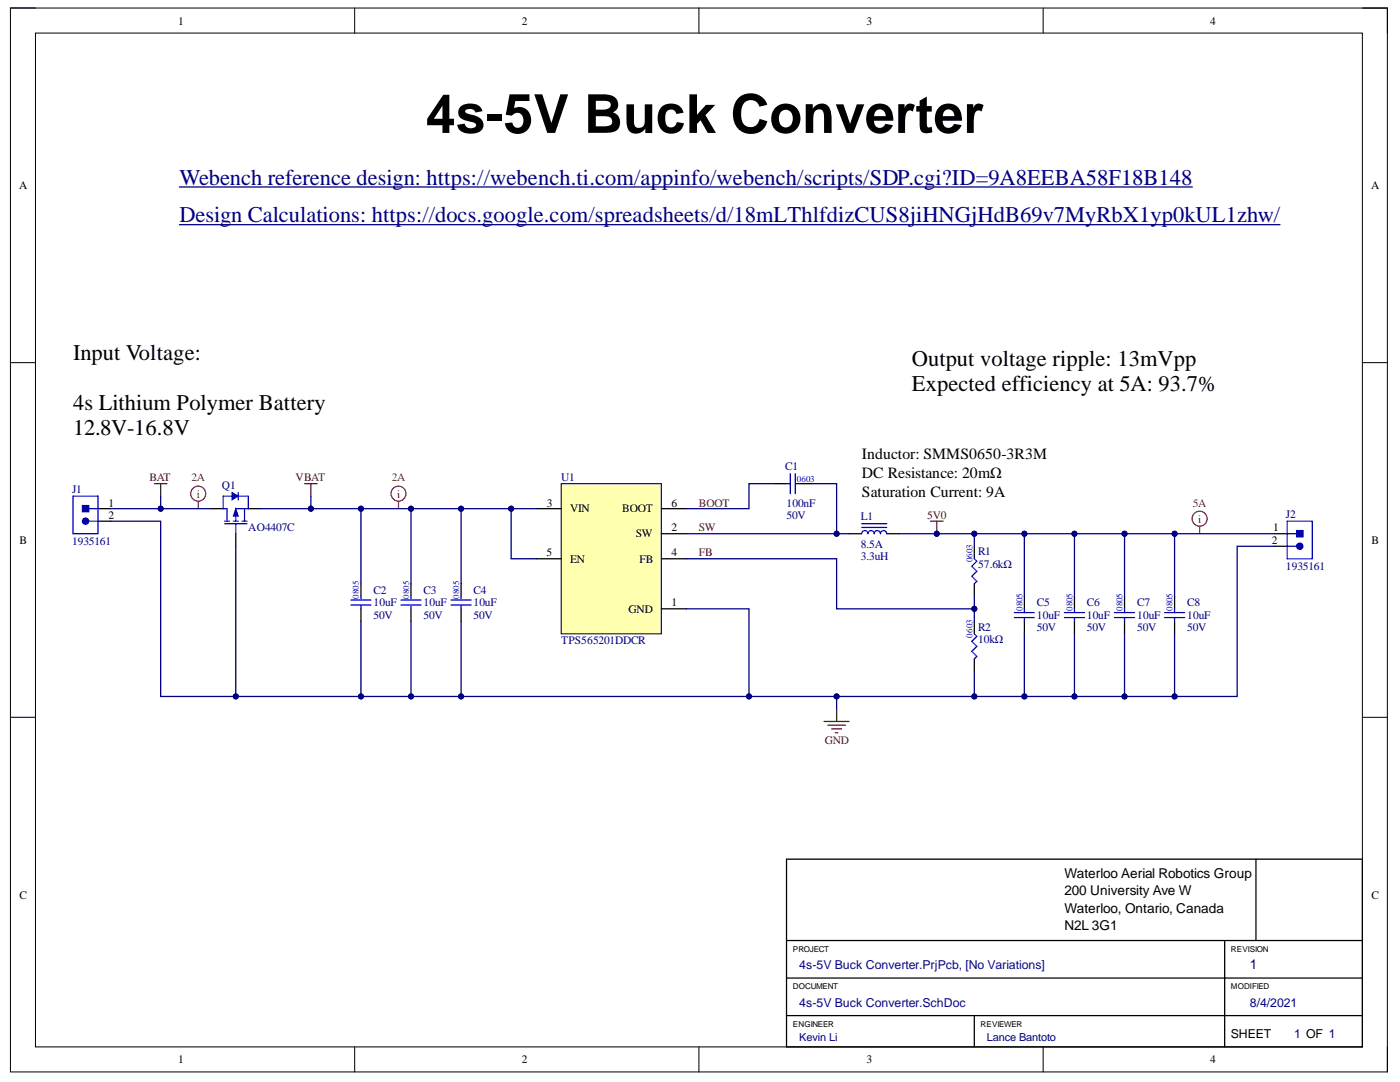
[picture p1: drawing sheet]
<svg xmlns="http://www.w3.org/2000/svg" width="279mm" height="216mm" viewBox="0 0 279 216" stroke-linecap="round" stroke-linejoin="round" font-family="sans-serif">
<path d="M2.1 1.6h274.8v212.3h-274.8z" fill="none" stroke="#000" stroke-width=".2"/>
<path d="M7.1 6.6h264.8v202.3h-264.8z" fill-rule="evenodd" fill="#fff"/>
<g fill="none" stroke="#000" stroke-width=".2">
<path d="M2.1 1.6h5M7.1 6.6h264.8v202.3h-264.8zM70.8 1.6v5M139.5 1.6v5M208.2 1.6v5M271.9 1.6h5v5M2.1 72.4h5M271.9 72.4h5M2.1 143.1h5M271.9 143.1h5M70.8 208.9v5M139.5 208.9v5"/>
<path d="M208.2 208.9v5M276.9 208.9v5"/>
</g>
<path d="M19.6 101.5h2.5M19.6 104h2.5M157 171.4h114.9v37.5h-114.9zM250.7 171.4v16.3M157 195.2h114.9M157 187.7h114.9M244.4 187.7v21.2M157 202.7h114.9M194.4 202.7v6.2" fill="none" stroke="#000" stroke-width=".25"/>
<path d="M17.8 104h1.8" fill="none" stroke="#00f" stroke-width=".25"/>
<circle cx="17.1" cy="104" r=".63" fill="#00f"/>
<g fill="none" stroke="#00f" stroke-width=".25">
<path d="M17.8 101.5h1.8"/>
<circle cx="17.1" cy="104" r=".63"/>
</g>
<path d="M16.4 100.9h1.3v1.2h-1.3z" fill-rule="evenodd" fill="#00f"/>
<path d="M14.6 99h5v7.5h-5zM16.4 100.9h1.3v1.2h-1.3zM256.9 109h1.8" fill="none" stroke="#00f" stroke-width=".25"/>
<path d="M254.4 106.5h2.5M254.4 109h2.5" fill="none" stroke="#000" stroke-width=".25"/>
<circle cx="259.4" cy="109" r=".63" fill="#00f"/>
<g fill="none" stroke="#00f" stroke-width=".25">
<path d="M256.9 106.5h1.8"/>
<circle cx="259.4" cy="109" r=".63"/>
</g>
<path d="M258.8 105.9h1.2v1.2h-1.2z" fill-rule="evenodd" fill="#00f"/>
<path d="M44.8 104.5h4.5M44.8 104h1M45.3 101.5v2.5M46.6 104h1M47.1 104.5v2M48.3 104h1M48.8 101.5v2.5M49.5 101.5h-2.4v2.5M256.9 104h5v7.5h-5zM258.8 105.9h1.2v1.2h-1.2z" fill="none" stroke="#00f" stroke-width=".25"/>
<path d="M42.1 101.5h2.5M47.1 106.5v2.5M49.5 101.5h2.5" fill="none" stroke="#000" stroke-width=".25"/>
<path d="M47.1 101.5l.5 1.5h-1z" fill="#00f"/>
<path d="M47.1 101.5l.5 1.5h-1z" fill="none" stroke="#00f" stroke-width=".2"/>
<path d="M46.6 99h-2v2.5h.7M47.7 99h1.8v2.5" fill="none" stroke="#00f" stroke-width=".25"/>
<path d="M46.3 98.3l1.3 .7-1.3 .8z" fill="#00f"/>
<path d="M46.3 98.3l1.3 .7-1.3 .8z" fill="none" stroke="#00f" stroke-width=".2"/>
<path d="M47.6 98.3v1.5" fill="none" stroke="#00f" stroke-width=".25"/>
<path d="M112 96.5h20v30h-20z" fill-rule="evenodd" fill="#ffffb0"/>
<path d="M112 96.5h20v30h-20z" fill="none" stroke="#000" stroke-width=".2"/>
<g fill="none" stroke="#000" stroke-width=".25">
<path d="M154.5 96.5h2.5M159.5 96.5h2.5M72 116.5v2.5M82 116.5v2.5M92 116.5v2.5M107 101.5h5M107 111.5h5M132 101.5h5M132 111.5h5M132 106.5h5M169.5 106.5h2.5M177 106.5h2.5"/>
<path d="M194.4 109v2.5M194.4 116.5v2.5M204.4 119v2.5M214.4 119v2.5M224.4 119v2.5M234.4 119v2.5M72 121.5v2.5M82 121.5v2.5M92 121.5v2.5M132 121.5h5M194.4 124v2.5M194.4 131.5v2.5"/>
<path d="M204.4 124v2.5M214.4 124v2.5M224.4 124v2.5M234.4 124v2.5"/>
</g>
<g fill="none" stroke="#00f" stroke-width=".25">
<path d="M157 96.5h.7M157.7 94.5v4M158.7 96.5h.8M158.7 94.5v4M70 119.7h4M72 119v.7M80 119.7h4M82 119v.7M90 119.7h4M92 119v.7M172 106.5a.62 .62 0 0 1 .6-.6 .62 .62 0 0 1 .6 .6 .62 .62 0 0 1 .6-.6 .62 .62 0 0 1 .7 .6 .63 .63 0 0 1 .6-.6 .63 .63 0 0 1 .6 .6 .62 .62 0 0 1 .6-.6 .62 .62 0 0 1 .7 .6M172 105.2h5"/>
<path d="M172 104.5h5M194.4 111.5l.5 .5-1 1 1 1-1 1 1 1-.5 .5M70 120.7h4M72 120.7v.8M80 120.7h4M82 120.7v.8M90 120.7h4M92 120.7v.8M194.4 126.5l.5 .5-1 1 1 1-1 1 1 1-.5 .5M202.4 123.2h4M202.4 122.2h4M204.4 121.5v.7"/>
<path d="M204.4 123.2v.8M212.4 123.2h4M212.4 122.2h4M214.4 121.5v.7M214.4 123.2v.8M222.4 123.2h4M222.4 122.2h4M224.4 121.5v.7M224.4 123.2v.8M232.4 123.2h4M232.4 122.2h4M234.4 121.5v.7"/>
<path d="M234.4 123.2v.8"/>
</g>
<path d="M30.8 96.5h2.5M32.1 96.5v2.5M60.8 96.5h2.5M62 96.5v2.5M164.5 144h5M165.2 144.7h3.5M166 145.5h2M166.7 146.2h.5M167 141.5v2.5" fill="none" stroke="#800000" stroke-width=".25"/>
<path d="M182 69h73.7v10h-73.7z" fill-rule="evenodd" fill="#fff"/>
<path d="M182 69h73.7v10h-73.7z" fill="none" stroke="#fff" stroke-width=".2"/>
<path d="M35.8 37.3h202.2" fill="none" stroke="#000080" stroke-width=".25"/>
<g fill="none" stroke="#f00" stroke-width=".25">
<path d="M39.6 100v1.5M79.5 100v1.5M239.4 105v1.5"/>
<circle cx="39.6" cy="98.5" r="1.5"/>
<circle cx="79.5" cy="98.5" r="1.5"/>
<circle cx="239.4" cy="103.5" r="1.5"/>
</g>
<path d="M185.7 104h2.5M186.9 104v2.5" fill="none" stroke="#800000" stroke-width=".25"/>
<circle cx="187" cy="106.5" r=".5" fill="#000080"/>
<circle cx="187" cy="106.5" r=".5" fill="none" stroke="#000080" stroke-width=".2"/>
<path d="M35.8 44.8h219.6M162 96.5h5v10" fill="none" stroke="#000080" stroke-width=".25"/>
<circle cx="167" cy="106.5" r=".5" fill="#000080"/>
<circle cx="167" cy="106.5" r=".5" fill="none" stroke="#000080" stroke-width=".2"/>
<path d="M32.1 99v2.5" fill="none" stroke="#000080" stroke-width=".25"/>
<circle cx="32.1" cy="101.5" r=".5" fill="#000080"/>
<circle cx="32.1" cy="101.5" r=".5" fill="none" stroke="#000080" stroke-width=".2"/>
<path d="M102 101.5v10h5" fill="none" stroke="#000080" stroke-width=".25"/>
<circle cx="102" cy="101.5" r=".5" fill="#000080"/>
<circle cx="102" cy="101.5" r=".5" fill="none" stroke="#000080" stroke-width=".2"/>
<path d="M62 99v2.5" fill="none" stroke="#000080" stroke-width=".25"/>
<circle cx="62" cy="101.5" r=".5" fill="#000080"/>
<circle cx="62" cy="101.5" r=".5" fill="none" stroke="#000080" stroke-width=".2"/>
<path d="M92 101.5v15" fill="none" stroke="#000080" stroke-width=".25"/>
<circle cx="92" cy="101.5" r=".5" fill="#000080"/>
<circle cx="92" cy="101.5" r=".5" fill="none" stroke="#000080" stroke-width=".2"/>
<path d="M82 101.5v15" fill="none" stroke="#000080" stroke-width=".25"/>
<circle cx="82" cy="101.5" r=".5" fill="#000080"/>
<circle cx="82" cy="101.5" r=".5" fill="none" stroke="#000080" stroke-width=".2"/>
<path d="M72 101.5v15" fill="none" stroke="#000080" stroke-width=".25"/>
<circle cx="72" cy="101.5" r=".5" fill="#000080"/>
<circle cx="72" cy="101.5" r=".5" fill="none" stroke="#000080" stroke-width=".2"/>
<path d="M194.4 106.5v2.5" fill="none" stroke="#000080" stroke-width=".25"/>
<circle cx="194.4" cy="106.5" r=".5" fill="#000080"/>
<circle cx="194.4" cy="106.5" r=".5" fill="none" stroke="#000080" stroke-width=".2"/>
<path d="M204.4 106.5v12.5" fill="none" stroke="#000080" stroke-width=".25"/>
<circle cx="204.4" cy="106.5" r=".5" fill="#000080"/>
<circle cx="204.4" cy="106.5" r=".5" fill="none" stroke="#000080" stroke-width=".2"/>
<path d="M214.4 106.5v12.5" fill="none" stroke="#000080" stroke-width=".25"/>
<circle cx="214.4" cy="106.5" r=".5" fill="#000080"/>
<circle cx="214.4" cy="106.5" r=".5" fill="none" stroke="#000080" stroke-width=".2"/>
<path d="M224.4 106.5v12.5" fill="none" stroke="#000080" stroke-width=".25"/>
<circle cx="224.4" cy="106.5" r=".5" fill="#000080"/>
<circle cx="224.4" cy="106.5" r=".5" fill="none" stroke="#000080" stroke-width=".2"/>
<path d="M234.4 106.5v12.5" fill="none" stroke="#000080" stroke-width=".25"/>
<circle cx="234.4" cy="106.5" r=".5" fill="#000080"/>
<circle cx="234.4" cy="106.5" r=".5" fill="none" stroke="#000080" stroke-width=".2"/>
<path d="M72 124v15" fill="none" stroke="#000080" stroke-width=".25"/>
<circle cx="72" cy="139" r=".5" fill="#000080"/>
<circle cx="72" cy="139" r=".5" fill="none" stroke="#000080" stroke-width=".2"/>
<path d="M82 124v15" fill="none" stroke="#000080" stroke-width=".25"/>
<circle cx="82" cy="139" r=".5" fill="#000080"/>
<circle cx="82" cy="139" r=".5" fill="none" stroke="#000080" stroke-width=".2"/>
<path d="M92 124v15" fill="none" stroke="#000080" stroke-width=".25"/>
<circle cx="92" cy="139" r=".5" fill="#000080"/>
<circle cx="92" cy="139" r=".5" fill="none" stroke="#000080" stroke-width=".2"/>
<path d="M47.1 109v30" fill="none" stroke="#000080" stroke-width=".25"/>
<circle cx="47.1" cy="139" r=".5" fill="#000080"/>
<circle cx="47.1" cy="139" r=".5" fill="none" stroke="#000080" stroke-width=".2"/>
<path d="M194.4 134v5" fill="none" stroke="#000080" stroke-width=".25"/>
<circle cx="194.4" cy="139" r=".5" fill="#000080"/>
<circle cx="194.4" cy="139" r=".5" fill="none" stroke="#000080" stroke-width=".2"/>
<path d="M204.4 126.5v12.5" fill="none" stroke="#000080" stroke-width=".25"/>
<circle cx="204.4" cy="139" r=".5" fill="#000080"/>
<circle cx="204.4" cy="139" r=".5" fill="none" stroke="#000080" stroke-width=".2"/>
<path d="M214.4 126.5v12.5" fill="none" stroke="#000080" stroke-width=".25"/>
<circle cx="214.4" cy="139" r=".5" fill="#000080"/>
<circle cx="214.4" cy="139" r=".5" fill="none" stroke="#000080" stroke-width=".2"/>
<path d="M224.4 126.5v12.5" fill="none" stroke="#000080" stroke-width=".25"/>
<circle cx="224.4" cy="139" r=".5" fill="#000080"/>
<circle cx="224.4" cy="139" r=".5" fill="none" stroke="#000080" stroke-width=".2"/>
<path d="M234.4 126.5v12.5" fill="none" stroke="#000080" stroke-width=".25"/>
<circle cx="234.4" cy="139" r=".5" fill="#000080"/>
<circle cx="234.4" cy="139" r=".5" fill="none" stroke="#000080" stroke-width=".2"/>
<path d="M137 121.5h12.5v17.5" fill="none" stroke="#000080" stroke-width=".25"/>
<circle cx="149.5" cy="139" r=".5" fill="#000080"/>
<circle cx="149.5" cy="139" r=".5" fill="none" stroke="#000080" stroke-width=".2"/>
<path d="M137 111.5h30v10h27.4" fill="none" stroke="#000080" stroke-width=".25"/>
<circle cx="194.4" cy="121.5" r=".5" fill="#000080"/>
<circle cx="194.4" cy="121.5" r=".5" fill="none" stroke="#000080" stroke-width=".2"/>
<path d="M154.5 96.5h-5v5h-12.5M167 139v2.5" fill="none" stroke="#000080" stroke-width=".25"/>
<circle cx="167" cy="139" r=".5" fill="#000080"/>
<circle cx="167" cy="139" r=".5" fill="none" stroke="#000080" stroke-width=".2"/>
<path d="M22.1 104h10v35h214.8v-30h7.5" fill="none" stroke="#000080" stroke-width=".25"/>
<circle cx="47.1" cy="139" r=".5" fill="#000080"/>
<circle cx="47.1" cy="139" r=".5" fill="none" stroke="#000080" stroke-width=".2"/>
<circle cx="72" cy="139" r=".5" fill="#000080"/>
<circle cx="72" cy="139" r=".5" fill="none" stroke="#000080" stroke-width=".2"/>
<circle cx="82" cy="139" r=".5" fill="#000080"/>
<circle cx="82" cy="139" r=".5" fill="none" stroke="#000080" stroke-width=".2"/>
<circle cx="92" cy="139" r=".5" fill="#000080"/>
<circle cx="92" cy="139" r=".5" fill="none" stroke="#000080" stroke-width=".2"/>
<circle cx="149.5" cy="139" r=".5" fill="#000080"/>
<circle cx="149.5" cy="139" r=".5" fill="none" stroke="#000080" stroke-width=".2"/>
<circle cx="167" cy="139" r=".5" fill="#000080"/>
<circle cx="167" cy="139" r=".5" fill="none" stroke="#000080" stroke-width=".2"/>
<circle cx="194.4" cy="139" r=".5" fill="#000080"/>
<circle cx="194.4" cy="139" r=".5" fill="none" stroke="#000080" stroke-width=".2"/>
<circle cx="204.4" cy="139" r=".5" fill="#000080"/>
<circle cx="204.4" cy="139" r=".5" fill="none" stroke="#000080" stroke-width=".2"/>
<circle cx="214.4" cy="139" r=".5" fill="#000080"/>
<circle cx="214.4" cy="139" r=".5" fill="none" stroke="#000080" stroke-width=".2"/>
<circle cx="224.4" cy="139" r=".5" fill="#000080"/>
<circle cx="224.4" cy="139" r=".5" fill="none" stroke="#000080" stroke-width=".2"/>
<circle cx="234.4" cy="139" r=".5" fill="#000080"/>
<circle cx="234.4" cy="139" r=".5" fill="none" stroke="#000080" stroke-width=".2"/>
<path d="M22.1 101.5h20" fill="none" stroke="#000080" stroke-width=".25"/>
<circle cx="32.1" cy="101.5" r=".5" fill="#000080"/>
<circle cx="32.1" cy="101.5" r=".5" fill="none" stroke="#000080" stroke-width=".2"/>
<path d="M52 101.5h55" fill="none" stroke="#000080" stroke-width=".25"/>
<circle cx="62" cy="101.5" r=".5" fill="#000080"/>
<circle cx="62" cy="101.5" r=".5" fill="none" stroke="#000080" stroke-width=".2"/>
<circle cx="72" cy="101.5" r=".5" fill="#000080"/>
<circle cx="72" cy="101.5" r=".5" fill="none" stroke="#000080" stroke-width=".2"/>
<circle cx="82" cy="101.5" r=".5" fill="#000080"/>
<circle cx="82" cy="101.5" r=".5" fill="none" stroke="#000080" stroke-width=".2"/>
<circle cx="92" cy="101.5" r=".5" fill="#000080"/>
<circle cx="92" cy="101.5" r=".5" fill="none" stroke="#000080" stroke-width=".2"/>
<circle cx="102" cy="101.5" r=".5" fill="#000080"/>
<circle cx="102" cy="101.5" r=".5" fill="none" stroke="#000080" stroke-width=".2"/>
<path d="M137 106.5h32.5" fill="none" stroke="#000080" stroke-width=".25"/>
<circle cx="167" cy="106.5" r=".5" fill="#000080"/>
<circle cx="167" cy="106.5" r=".5" fill="none" stroke="#000080" stroke-width=".2"/>
<path d="M179.5 106.5h74.9" fill="none" stroke="#000080" stroke-width=".25"/>
<circle cx="187" cy="106.5" r=".5" fill="#000080"/>
<circle cx="187" cy="106.5" r=".5" fill="none" stroke="#000080" stroke-width=".2"/>
<circle cx="194.4" cy="106.5" r=".5" fill="#000080"/>
<circle cx="194.4" cy="106.5" r=".5" fill="none" stroke="#000080" stroke-width=".2"/>
<circle cx="204.4" cy="106.5" r=".5" fill="#000080"/>
<circle cx="204.4" cy="106.5" r=".5" fill="none" stroke="#000080" stroke-width=".2"/>
<circle cx="214.4" cy="106.5" r=".5" fill="#000080"/>
<circle cx="214.4" cy="106.5" r=".5" fill="none" stroke="#000080" stroke-width=".2"/>
<circle cx="224.4" cy="106.5" r=".5" fill="#000080"/>
<circle cx="224.4" cy="106.5" r=".5" fill="none" stroke="#000080" stroke-width=".2"/>
<circle cx="234.4" cy="106.5" r=".5" fill="#000080"/>
<circle cx="234.4" cy="106.5" r=".5" fill="none" stroke="#000080" stroke-width=".2"/>
<path d="M194.4 119v5" fill="none" stroke="#000080" stroke-width=".25"/>
<circle cx="194.4" cy="121.5" r=".5" fill="#000080"/>
<circle cx="194.4" cy="121.5" r=".5" fill="none" stroke="#000080" stroke-width=".2"/>
<path d="M14.6 67.8h52.4v21.2h-52.4z" fill-rule="evenodd" fill="#fff"/>
<path d="M14.6 67.8h52.4v21.2h-52.4z" fill="none" stroke="#fff" stroke-width=".2"/>
<text font-size="10.7" x="85" y="26.5">4s-5V Buck Converter</text>
<g font-size="4.5" fill="#000080">
<text x="35.8" y="36.8">Webench reference design: https://webench.ti.com/appinfo/webench/scripts/SDP.cgi?ID=9A8EEBA58F18B148</text>
<text x="35.8" y="44.4">Design Calculations: https://docs.google.com/spreadsheets/d/18mLThlfdizCUS8jiHNGjHdB69v7MyRbX1yp0kUL1zhw/</text>
</g>
<g font-size="4.5">
<text x="14.6" y="71.8">Input Voltage:</text>
<text x="182" y="73.1">Output voltage ripple: 13mVpp</text>
<text x="14.6" y="81.8">4s Lithium Polymer Battery</text>
<text x="182" y="78.1">Expected efficiency at 5A: 93.7%</text>
<text x="14.6" y="86.8">12.8V-16.8V</text>
</g>
<g font-size="3.1">
<text x="172" y="91.6">Inductor: SMMS0650-3R3M</text>
<text x="172" y="95.3">DC Resistance: 20mΩ</text>
<text x="172" y="99.1">Saturation Current: 9A</text>
</g>
<g font-size="2.7">
<text x="212.4" y="175.1">Waterloo Aerial Robotics Group</text>
<text x="212.4" y="178.7">200 University Ave W</text>
<text x="212.4" y="182.1">Waterloo, Ontario, Canada</text>
<text x="212.4" y="185.6">N2L 3G1</text>
</g>
<text font-size="2.7" fill="#000080" x="249.5" y="193.4">1</text>
<g font-size="2.5" fill="#11037f">
<text x="159.5" y="193.4">4s-5V Buck Converter.PrjPcb, [No Variations]</text>
<text x="159.5" y="200.9">4s-5V Buck Converter.SchDoc</text>
</g>
<g font-size="2.5" fill="#000080">
<text x="249.5" y="200.9">8/4/2021</text>
<text x="258.2" y="207.1">1 OF 1</text>
</g>
<text font-size="2.5" x="245.7" y="207.1">SHEET</text>
<g font-size="2.3">
<text x="35.6" y="4.9">1</text>
<text x="104.1" y="4.9">2</text>
<text x="173" y="4.9">3</text>
<text x="241.5" y="4.9">4</text>
<text x="3.8" y="37.8">A</text>
<text x="273.6" y="37.8">A</text>
<text x="21.6" y="101.1">1</text>
<text x="109.1" y="101.1">3</text>
<text x="134" y="101.1">6</text>
<text x="21.6" y="103.5">2</text>
<text x="113.8" y="102.2">VIN</text>
<text x="124.2" y="102.2">BOOT</text>
<text x="126.9" y="107.2">SW</text>
<text x="134" y="106.1">2</text>
<text x="254.1" y="106.1">1</text>
<text x="3.9" y="108.5">B</text>
<text x="109" y="111">5</text>
<text x="113.8" y="112.3">EN</text>
<text x="127.6" y="112.3">FB</text>
<text x="134" y="111">4</text>
<text x="253.9" y="108.5">2</text>
<text x="273.7" y="108.5">B</text>
<text x="125.4" y="122.3">GND</text>
<text x="134" y="121">1</text>
<text x="3.9" y="179.3">C</text>
<text x="273.7" y="179.3">C</text>
<text x="35.6" y="212.2">1</text>
<text x="104.1" y="212.2">2</text>
<text x="173" y="212.2">3</text>
<text x="241.5" y="212.2">4</text>
</g>
<g font-size="2.3" fill="#800000">
<text x="29.8" y="96">BAT</text>
<text x="59" y="96">VBAT</text>
<text x="139.5" y="101.1">BOOT</text>
<text x="139.5" y="106.1">SW</text>
<text x="185" y="103.5">5V0</text>
<text x="139.5" y="111">FB</text>
<text x="164.6" y="148.5">GND</text>
</g>
<g font-size="2.3" fill="#f00">
<text x="38.2" y="96">2A</text>
<text x="78.2" y="96">2A</text>
<text x="39.3" y="99.3">i</text>
<text x="79.3" y="99.3">i</text>
<text x="238" y="101.1">5A</text>
<text x="239.1" y="104.3">i</text>
</g>
<g font-size="2.3" fill="#000080">
<text x="112" y="96">U1</text>
<text x="156.7" y="93.8">C1</text>
<text x="14.4" y="98.3">J1</text>
<text x="44.3" y="97.5">Q1</text>
<text x="157" y="101.1">100nF</text>
<text x="49.5" y="106.1">AO4407C</text>
<text x="157" y="103.5">50V</text>
<text x="171.8" y="103.8">L1</text>
<text x="256.6" y="103.3">J2</text>
<text x="14.4" y="108.8">1935161</text>
<text x="171.8" y="109.3">8.5A</text>
<text x="171.8" y="111.8">3.3uH</text>
<text x="195.2" y="113.3">57.6kΩ</text>
<text x="195.2" y="110.8">R1</text>
<text x="256.6" y="113.7">1935161</text>
<text x="74.6" y="118.5">C2</text>
<text x="84.5" y="118.5">C3</text>
<text x="94.5" y="118.5">C4</text>
<text x="74.6" y="123.5">50V</text>
<text x="74.6" y="121">10uF</text>
<text x="84.5" y="123.5">50V</text>
<text x="84.5" y="121">10uF</text>
<text x="94.5" y="123.5">50V</text>
<text x="94.5" y="121">10uF</text>
<text x="195.2" y="125.8">R2</text>
<text x="206.9" y="126">50V</text>
<text x="206.9" y="123.5">10uF</text>
<text x="206.9" y="121">C5</text>
<text x="216.9" y="126">50V</text>
<text x="216.9" y="123.5">10uF</text>
<text x="216.9" y="121">C6</text>
<text x="227" y="126">50V</text>
<text x="227" y="123.5">10uF</text>
<text x="227" y="121">C7</text>
<text x="236.9" y="126">50V</text>
<text x="236.9" y="123.5">10uF</text>
<text x="236.9" y="121">C8</text>
<text x="112" y="128.5">TPS565201DDCR</text>
<text x="195.2" y="128.3">10kΩ</text>
</g>
<g font-size="2.2" fill="#000080">
<text x="159.5" y="207.8">Kevin Li</text>
<text x="197" y="207.8">Lance Bantoto</text>
</g>
<g font-size="1.8" fill="#00f">
<text x="159" y="96.2">0603</text>
<text x="194.1" y="112.2" transform="rotate(-90 194.1 112.2)">0603</text>
<text x="71.6" y="119.5" transform="rotate(-90 71.6 119.5)">0805</text>
<text x="81.7" y="119.5" transform="rotate(-90 81.7 119.5)">0805</text>
<text x="91.6" y="119.5" transform="rotate(-90 91.6 119.5)">0805</text>
<text x="204.1" y="121.9" transform="rotate(-90 204.1 121.9)">0805</text>
<text x="214" y="121.9" transform="rotate(-90 214 121.9)">0805</text>
<text x="224" y="121.9" transform="rotate(-90 224 121.9)">0805</text>
<text x="234" y="121.9" transform="rotate(-90 234 121.9)">0805</text>
<text x="194.1" y="127.3" transform="rotate(-90 194.1 127.3)">0603</text>
</g>
<g font-size="1.6">
<text x="158.2" y="189.9">PROJECT</text>
<text x="245.7" y="189.9">REVISION</text>
<text x="158.2" y="197.3">DOCUMENT</text>
<text x="245.7" y="197.3">MODIFIED</text>
<text x="158.2" y="204.8">ENGINEER</text>
<text x="195.7" y="204.8">REVIEWER</text>
</g>
</svg>
